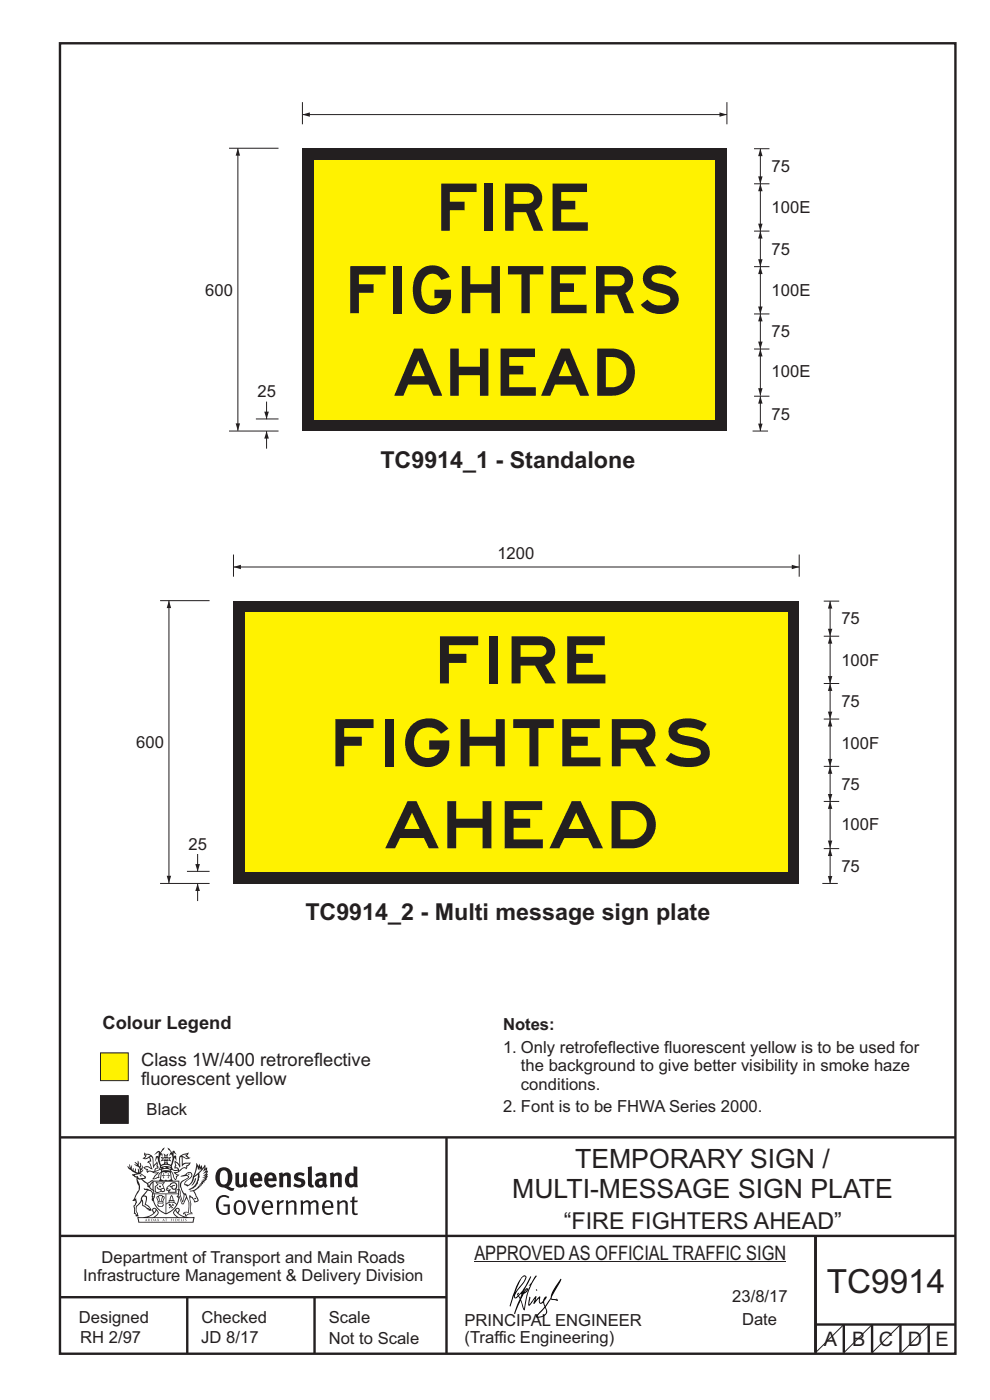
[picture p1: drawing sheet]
<svg xmlns="http://www.w3.org/2000/svg" width="210mm" height="297mm" viewBox="0 0 210 297" stroke-linecap="round" stroke-linejoin="round" font-family="sans-serif">
<g fill="none" stroke="#231f20" stroke-width=".51">
<path d="M12.7 9.2h190v278h-190zM12.7 241.3h190M94.7 241.4v45.8M12.7 275.2h82M12.7 262.2h190.1M39.7 275.2v12M66.7 275.2v12M173 262.1v24.9M173 281h29.7M179 281v6M185 281v6M191 281v6"/>
<path d="M197 281v6"/>
</g>
<path d="M100.6 267.7h66.2" fill="none" stroke="#231f20" stroke-width=".21"/>
<g fill="#231f20">
<path d="M47 248.4a2.55 2.55 0 0 0 0 2.7l.3 .2a.81 .81 0 0 0 1-1v-.5a1.04 1.04 0 0 0-1.1-1.5zM46.3 248.1a1.82 1.82 0 0 1 2.1-.2 1.82 1.82 0 0 1 .9 1.8 2.29 2.29 0 0 1-.8 2l.7 .3h.5l-.2 .6a2.87 2.87 0 0 1-2-.7 2.12 2.12 0 0 1-1.7-3.1z" fill-rule="evenodd"/>
<path d="M49.9 248.9l.8-.2v2a.46 .46 0 0 0 .3 .6 .46 .46 0 0 0 .6-.3v-2.1l.7-.2v2.4l.2 .5-.5 .3-.3-.3a1.02 1.02 0 0 1-1.2 .3 1.02 1.02 0 0 1-.6-1.1z" fill-rule="evenodd"/>
<path d="M54 249.5l-.1 .5h.9a.49 .49 0 0 0-.2-.6 .49 .49 0 0 0-.6 .1zM53.4 249.1a1.34 1.34 0 0 1 1.6-.2 1.34 1.34 0 0 1 .6 1.5v.2h-1.7a.77 .77 0 0 0 .5 .8 .77 .77 0 0 0 .9-.4l.3 .5a1.59 1.59 0 0 1-2 .2 1.59 1.59 0 0 1-.5-2.1z" fill-rule="evenodd"/>
<path d="M57 249.5l-.1 .5h1a.49 .49 0 0 0-.2-.6 .49 .49 0 0 0-.7 .1zM56.4 249.1a1.34 1.34 0 0 1 1.6-.2 1.34 1.34 0 0 1 .7 1.5v.2h-1.8a.77 .77 0 0 0 .5 .8 .77 .77 0 0 0 .9-.4l.4 .5a1.59 1.59 0 0 1-2.1 .2 1.59 1.59 0 0 1-.5-2.1z" fill-rule="evenodd"/>
<path d="M59.2 248.9l.7-.2 .1 .4a.95 .95 0 0 1 1-.3 .95 .95 0 0 1 .7 .8v2.3h-.8v-2.3a.46 .46 0 0 0-.8 .1v2.2h-.8z" fill-rule="evenodd"/>
<path d="M62.6 249.1a1.75 1.75 0 0 1 2-.1l-.2 .5-.6-.2a.43 .43 0 0 0-.6 .3l.4 .3a1.04 1.04 0 0 1 1.2 1.1 1.04 1.04 0 0 1-1.4 1l-1.2-.4 .3-.6 1 .4 .4-.4a.88 .88 0 0 0-1-.5l-.4-.2-.1-.4z" fill-rule="evenodd"/>
<path d="M65.3 247.6l.8-.2 .1 3.8 .3 .2 .1 .4a.88 .88 0 0 1-1 0 .88 .88 0 0 1-.3-1z" fill-rule="evenodd"/>
<path d="M67.8 250.6a.43 .43 0 0 0-.1 .7 .43 .43 0 0 0 .7-.1v-.7zM66.8 249.1a1.7 1.7 0 0 1 2.4 .1v1.9l.3 .4-.4 .5-.5-.4a1.03 1.03 0 0 1-1.7-.1 1.03 1.03 0 0 1 .8-1.5h.7v-.4a.8 .8 0 0 0-1.2 .1z" fill-rule="evenodd"/>
<path d="M70 248.9l.7-.2 .1 .4a.95 .95 0 0 1 1-.3 .95 .95 0 0 1 .7 .8v2.3h-.8v-2.3a.46 .46 0 0 0-.8 .1v2.2h-.8z" fill-rule="evenodd"/>
<path d="M74.3 249.5a1.48 1.48 0 0 0 0 1.7h.5l.2-.1v-1.5l-.3-.2zM75 247.4l.8 .1 .1 4.4h-.7l-.1-.2a1.26 1.26 0 0 1-1.4 0 1.26 1.26 0 0 1-.5-1.3 1.29 1.29 0 0 1 .4-1.4 1.29 1.29 0 0 1 1.4-.1z" fill-rule="evenodd"/>
<path d="M46.4 253.9a1.72 1.72 0 0 1 2.3 0l-.3 .3a1.24 1.24 0 0 0-1.4-.2 1.24 1.24 0 0 0-.6 1.4 1.49 1.49 0 0 0 1.2 1.9l.7-.1v-1.3h-.8l-.1-.4h1.3v1.9a1.93 1.93 0 0 1-2.2 0 1.93 1.93 0 0 1-.7-2.2l.2-.8z" fill-rule="evenodd"/>
<path d="M50.4 255.1a1.65 1.65 0 0 0 .2 2.2 .99 .99 0 0 0 1-1.4 .78 .78 0 0 0-.4-.8 .78 .78 0 0 0-.8 0zM50 254.9a1.33 1.33 0 0 1 1.6-.1 1.33 1.33 0 0 1 .5 1.4 1.31 1.31 0 0 1-1.3 1.6 1.31 1.31 0 0 1-1.2-1.6v-.6z" fill-rule="evenodd"/>
<path d="M52.5 254.7l.4-.1 .9 2.6 .8-2.5h.5l-1.1 3h-.5z" fill-rule="evenodd"/>
<path d="M56.3 255.2l-.2 .7h1.3a.7 .7 0 0 0-.3-.8 .7 .7 0 0 0-.8 .1zM55.9 255a1.22 1.22 0 0 1 1.5-.2 1.22 1.22 0 0 1 .5 1.5h-1.8a.93 .93 0 0 0 .5 1 .93 .93 0 0 0 1.1-.2l.2 .3a1.43 1.43 0 0 1-1.8 .1 1.43 1.43 0 0 1-.6-1.7z" fill-rule="evenodd"/>
<path d="M58.7 254.7l.4-.1 .1 .5 .4-.4 .6-.1-.2 .5a.66 .66 0 0 0-.8 .7v1.9h-.4z" fill-rule="evenodd"/>
<path d="M60.6 254.7l.4-.1 .1 .5a.94 .94 0 0 1 1-.5 .94 .94 0 0 1 .8 .8v2.3h-.5l-.1-2.5a.81 .81 0 0 0-1.2 .3v2.2h-.4z" fill-rule="evenodd"/>
<path d="M63.7 254.7l.5-.1 .1 .5 .4-.3a.78 .78 0 0 1 1.1 .3 .9 .9 0 0 1 1-.5 .9 .9 0 0 1 .8 .8v2.3h-.5l-.1-2.5a.67 .67 0 0 0-1.1 .3v2.2h-.5v-2.4l-.4-.3-.7 .4v2.3h-.5z" fill-rule="evenodd"/>
<path d="M69 255.2l-.1 .7h1.3a.7 .7 0 0 0-.3-.8 .7 .7 0 0 0-.9 .1zM68.7 255a1.22 1.22 0 0 1 1.5-.2 1.22 1.22 0 0 1 .5 1.5h-1.8a.93 .93 0 0 0 .4 1 .93 .93 0 0 0 1.2-.2l.1 .3a1.44 1.44 0 0 1-1.7 .1 1.44 1.44 0 0 1-.6-1.7z" fill-rule="evenodd"/>
<path d="M71.4 254.7l.5-.1 .1 .5a.94 .94 0 0 1 1-.5 .94 .94 0 0 1 .8 .8v2.3h-.5l-.1-2.5a.81 .81 0 0 0-1.2 .3v2.2h-.4z" fill-rule="evenodd"/>
<path d="M74.7 253.9l.5-.1v.9h.7l-.1 .3h-.6v2.2l.1 .2h.5l.1 .3a.75 .75 0 0 1-1.2-.6v-2.1h-.4v-.3h.4z" fill-rule="evenodd"/>
<path d="M30.8 244.9l1.1 .3-.9 .5h-.4l.6-.5zM31.8 245.4h.2a2.44 2.44 0 0 1 .4 1.9l.1 .5 .7-1-.1 .6 .3 .3a.57 .57 0 0 0-.6 .7l-1-.1-.5 .2 .2-.5-.8-.3 .7-.1 .9 .5 .1-.1-.6-1.3-.2-.2h.5zM30.7 244.4l-.1 .5 .2 .4-.6 .4a1.04 1.04 0 0 0 1.4-.1l.2 .6-.3 .1-.2 .4a.94 .94 0 0 1 .8 1.1l-.2-.1a1.16 1.16 0 0 0-1.5-.1l.3 .4 .4 .2 .1 .5 .2 .1 .1-.2a.94 .94 0 0 1 1.1 .2l.8 .1-1.2 1.2a1.13 1.13 0 0 0 1.2-.2l.4-.1-.1-.4 .5-.8a.83 .83 0 0 0-.6 1.1l-.3-.1-.7 .4 1.1-1.4-.5 .1-.5-.1 1.3-.5-.1-.1-.9 .4v-.3l.2-.2 .3 .1 .1-.3-.2-.4v-.6l-.1-.4-.7 1v-.7a1.42 1.42 0 0 0-1.6-1.8z" fill-rule="evenodd"/>
<path d="M38.5 245.2l.5-.2 .7-.1-.6 .3 .8 .5h-.3zM38.3 245.5l.2-.1 .1 2a1.69 1.69 0 0 1 1.6-.6l-.8 .5 .1 .5a1.1 1.1 0 0 0-1.5 .6l-.1-.5-.2-.2h-.5l.3-.4-.3-.7a1.42 1.42 0 0 1 .8 1.1l.2-.1zM37.1 246.2l.1 1-.2 .3 .1 .4h.5l.1 .2a.96 .96 0 0 1-1.1-.1l-.1 .1a1.06 1.06 0 0 0 1.3 .2v.1a.72 .72 0 0 1-1 .2l.3 .5 .6 .2-.4 .2-.1 .6-.2-.3-.4-1.1-.4-.4 .4 .9a1.54 1.54 0 0 0 .7 1.2l.2-.3a.58 .58 0 0 1 .4-.8l.2-.1h-.3l-.5-.3 .9-.5a.93 .93 0 0 1 1.2-.5v.2l.2-.2 .1-.5a.99 .99 0 0 0 .7-.8l-1.3 .1-.3 .2-.1-1.4 .9 .4 .9-.3h-.4l-.5-.4 .4-.7-.6 .2a1.46 1.46 0 0 0-1.4 2.1v.4l-.2-.4z" fill-rule="evenodd"/>
<path d="M35.6 248.9l.2 .1-.1 .3 .4 .1h-.4v.6l-.1-.6h-.3l.3-.1z" fill-rule="evenodd"/>
<path d="M34.6 248.9l.2 .1v.3l.3 .1h-.3l-.1 .6v-.6h-.4l.4-.1z" fill-rule="evenodd"/>
<path d="M34.3 248.8a.57 .57 0 0 1 .9 .2 .57 .57 0 0 1 .9-.2l.2 1.4h-.2a.57 .57 0 0 1-.9 0 .69 .69 0 0 1-1.1 0zM34.2 248.1l-.3 2.1-.2 .4h3l-.2-.4-.3-2.1h-.2v.2l-.8-.1-.8 .1v-.2z" fill-rule="evenodd"/>
<path d="M34.2 252.4a.3 .3 0 0 0 .6 0 .3 .3 0 0 0-.6 0zM33.3 250.9l.3 .3-.3 .4a.79 .79 0 0 0 0 1.3l.8-.2-.1-.3a.55 .55 0 0 1-.7-.6l.1-.1 .2 .3 .3 .2 .8-.2-.4-.7 .4-.4-.7 .2zM33 250.7l1.1 .2 .9-.2-.4 .6 .4 1.2a.56 .56 0 0 1-.8 .3l-.2 .1a.73 .73 0 0 1-.9 .1 .73 .73 0 0 1-.3-1v-.4l.6-.4z" fill-rule="evenodd"/>
<path d="M35.6 251.8l.7-.4a.58 .58 0 0 1 1-.1 .58 .58 0 0 1-.4 .9l-.3-.3a.43 .43 0 0 1 .6-.4 .57 .57 0 0 0-.8 .2l-.2-.1-.3 .1 .4 .2a.55 .55 0 0 0 .9 .4v.5h-1.3l.3-.4-.1-.1-.6 .1 .2-.3-.2-.1zM35.4 251.8l-.1 .2a.39 .39 0 0 0 .2 .6h.3l-.2 .4h1.9l-.1-.8a.86 .86 0 0 0-.1-1.3 .86 .86 0 0 0-1.3 .4z" fill-rule="evenodd"/>
<path d="M36 254.8h.8v.2h-.8zM36.4 253.8l.2 .8h-.4zM36.4 253.5l-.3 .5-.1 .6h-.2v.4l-.7 .4 .2 .1a1.48 1.48 0 0 1 2.1 .2l.2-.1-.6-.5v-.5h-.2l-.1-.6z" fill-rule="evenodd"/>
<path d="M35.8 255.4l.4 .1 .1 .3 .3-.2-.2-.2a.38 .38 0 0 1 .5 .5l-.2-.2-.3 .2 .3 .2-.3 .3-.1-.4-.4 .4-.1-.2 .4-.3-.1-.1-.2 .1z" fill-rule="evenodd"/>
<path d="M34.5 254h.2v.2l-.2 .6h-.2zM33.6 255.3h.9v.2a.55 .55 0 0 1-.8 .4v-.2l-.2-.1zM33.4 254h.2l.2 .8h-.2zM33.6 255l.8-.1 .1 .2h-.8zM33.8 253.7h.5l-.2 1.1h-.1zM33.3 253.8l-.1 .3 .3 1.1a.48 .48 0 0 0-.1 .6 .48 .48 0 0 0 .5 .2h.5a.49 .49 0 0 0 .2-.8l.3-1.1-.1-.3a1.42 1.42 0 0 0-1.5 0z" fill-rule="evenodd"/>
<path d="M33.7 251.5l.4 .1 .1 .3h-.3z" fill-rule="evenodd"/>
<path d="M41.3 250.1l.3-.2-.2 .8-.6 .8h-.2l.5-.7z" fill-rule="evenodd"/>
<path d="M39.7 249l.3-.2 .5 .2a.88 .88 0 0 1-.6 1.1 1.22 1.22 0 0 0-.8 1.3l.5 .2a.72 .72 0 0 0 .9-.4l.5-.8 .2-.6 .8-.6v.2a2.85 2.85 0 0 1-2 2.9l.1 .1a2.13 2.13 0 0 0 1.9-1.5v-.3a2.01 2.01 0 0 0 .3-1.7l1.1-1.3-.4 1 .7-.5-.7 1 .8-.4-.8 .8 .7-.2-.9 .6 .8-.1-.8 .4h.7l-.8 .3 .3 .2h-.4l.2 .3h-.4l.2 .3h-.4l.1 .2h-.1a2.16 2.16 0 0 1-2 1.1l.1 .2 .4-.1a.76 .76 0 0 1 .7 .8l.5 1.2-.6 .2a1.45 1.45 0 0 0-1.1-1.3l.2 1.8-.1 1.8 .4 .3a1.07 1.07 0 0 0-1.2 .4v-.3l-.5-.2a.87 .87 0 0 1 1.1-.1v-.7a4.4 4.4 0 0 0-.6-3.1l-.1-.3h-.2a2.16 2.16 0 0 1-.7-2.2l.3-.4 1.2-.7a.55 .55 0 0 0-.4-.8zM37.8 252.4a.76 .76 0 0 1 .3 1.1l.6 1.6 .4-1.7 .2 .1a.61 .61 0 0 1-.1 .9l-.3 .8-.2 .1-.7-1.6-.3 .1a1.18 1.18 0 0 0 .1-1.4zM41.8 247.5l.2 .7 .3-.5v.6l.4-.5a1.9 1.9 0 0 1-1.2 1.4l-.3 .3zM38.2 249.6l1.4-.2 .2 .2v.3l-.5 .2a1.26 1.26 0 0 0-.9 1.9l.2 .7a1.84 1.84 0 0 1 .1 2.1l-.4-1.4a.96 .96 0 0 0-.4-1.2l-.4 .2a.78 .78 0 0 1 0 1.3l.1 .3h.4l.4 1.1a.38 .38 0 0 0 .2 .4 .38 .38 0 0 0 .4-.1l.6-1.2a2.94 2.94 0 0 1 .4 2.5l-.1 .4h-.8l-.3 .4v.2l.4-.1 .1 .4 .2 .1a1.02 1.02 0 0 1 1.3-.5v-.4l-.3-.1 .1-1.8-.3-1.3h.1a1.14 1.14 0 0 1 .8 1 .63 .63 0 0 0 .8-.2 .63 .63 0 0 0-.2-.9l-.6-1.2 .9-.6 .2-.4h.3l-.1-.2h.4l-.1-.3h.3l-.1-.3 .5-.1-.2-.2 .6-.4v-.2h-.2l.4-.5h-.3l.3-.5-.4 .1 .4-.5v-.3l-.3 .2 .2-.7-.1-.2-.4 .3v-.8l-.6 .8-.2-.8-.2 .5-.3-.7-.1 .6-.5-.8-.1 1.4-.6 1.8a1.81 1.81 0 0 1-1 1.5l-.6-.2a1.75 1.75 0 0 1 1.1-1.2 .75 .75 0 0 0 .1-1.3 .75 .75 0 0 0-1.2 .4z" fill-rule="evenodd"/>
<path d="M41.2 254.1h.3l.2 .2-.4 .1z" fill-rule="evenodd"/>
<path d="M29.4 258.4h11.6l-.1 .8h-11.4zM31.3 258.2l.5-.1a2.48 2.48 0 0 0 1.4-1.3l.3 .5-.5 .6-.5 .3zM32.5 256.6l.3-.2 .2 .1-.3 .7zM37.2 256.8a2.65 2.65 0 0 0 1.8 1.4h-1.1l-.5-.3-.5-.6zM37.4 256.5l.2-.1 .3 .2-.3 .6zM29.2 258.2l.1 1.2h11.8l.2-1.1-.2-.1a4.1 4.1 0 0 1-3.3-.9l.3-.4-.1-.6a1.06 1.06 0 0 0-1.3 1l.2 .4 .6 .5h-4.7l.3-.1a.84 .84 0 0 0 .6-.8 .84 .84 0 0 0-.5-.8l-.3-.2h-.5l-.1 .6 .3 .4a4.2 4.2 0 0 1-3.4 .9z" fill-rule="evenodd"/>
<path d="M31 258.7l.1 .2h-.2zM31 258.5l-.3 .6 .4-.2 .2 .2z" fill-rule="evenodd"/>
<path d="M31.3 258.6h.3v.4a.25 .25 0 0 0 .2-.1 .25 .25 0 0 0-.1-.3h.1a.29 .29 0 0 1 0 .4 .29 .29 0 0 1-.4 0 .29 .29 0 0 1 0-.4z" fill-rule="evenodd"/>
<path d="M32.2 258.6a.22 .22 0 0 1 .3 .2 .22 .22 0 0 1-.3 .2zM32 258.6l.1 .4a.33 .33 0 0 0 .4 0 .33 .33 0 0 0 0-.4 .33 .33 0 0 0-.5 0z" fill-rule="evenodd"/>
<path d="M32.9 258.7l.1 .2h-.2zM32.9 258.5l-.2 .6 .3-.2 .2 .2z" fill-rule="evenodd"/>
<path d="M33.3 258.6h.2l.1 .1 .2-.1-.2 .2 .2 .3-.3-.3-.1 .3h-.1l.2-.3z" fill-rule="evenodd"/>
<path d="M34.7 258.7l.1 .2h-.2zM34.7 258.5l-.3 .6 .4-.2 .2 .2z" fill-rule="evenodd"/>
<path d="M35 258.5h.5l-.2 .1v.5h-.2l.1-.5z" fill-rule="evenodd"/>
<path d="M36.2 258.6l.3-.1-.1 .1v.2h.1h-.1v.3h-.2z" fill-rule="evenodd"/>
<path d="M36.7 258.6h.2v.5h-.2z" fill-rule="evenodd"/>
<path d="M37.3 258.6a.22 .22 0 0 1 .3 .2 .22 .22 0 0 1-.3 .2zM37.1 258.6v.4a.33 .33 0 0 0 .5 0 .33 .33 0 0 0 0-.4 .33 .33 0 0 0-.5 0z" fill-rule="evenodd"/>
<path d="M37.8 258.6l.4-.1-.2 .1v.2h.1h-.1v.2l.2 .1h-.4z" fill-rule="evenodd"/>
<path d="M38.4 258.6h.2l-.1 .4 .2 .1h-.3z" fill-rule="evenodd"/>
<path d="M38.9 258.6h.2v.5h-.2z" fill-rule="evenodd"/>
<path d="M39.3 258.6h.2h-.1l.2 .3-.2 .2-.1-.1v-.1l.2 .1z" fill-rule="evenodd"/>
<path d="M34.2 247.4a1.51 1.51 0 0 1 2 .2 2.67 2.67 0 0 0-2.1 0zM35.7 247.6l.4 .1 .1 .3-.4-.1zM34.6 247.6h.5l.1 .2h-.4zM34 247.8l.3 .2h-.3zM34.9 246.9l.3-.2 .3 .2zM34.9 245.6l.2 .1v.3h-.2zM35 245.1l.2 .2 .2-.2-.1 .3h-.2zM35.1 246.3h.2l.1 .4-.2-.2-.2 .2zM35.3 245.7l.2-.1v.4h-.2zM34.4 245.7h.3l.1 .3-.4 .1 .2-.2zM35.7 245.7h.3l-.2 .2 .2 .2-.4-.1zM32.7 244.9l1-.5-.1 1-.2-.2-.3 .2-.3 1.1 .5-1 .3 .9a1.84 1.84 0 0 1 .2 1.7l.4 .1a2.48 2.48 0 0 1 2.2 0l.2-.2-.2-.7 .7-1.8 .4 .7-.2-1-.2-.1-.2 .3v-.9l.6 .4-.6-.8-.3 .1-.1 .4-.5-.9-.5-.3 .2 .5 .6 .5-.5 .8 .4-.4a2.06 2.06 0 0 1 0 2.3l-.5-.2-.2-.6 .1-.1 .8 .2-.4-.5 .4-.5-.7 .2-.2-.2 .2-.7-.5 .4-.5-.4 .2 .7-.2 .2-.7-.2 .4 .5-.4 .5 .8-.2 .1 .1-.2 .6-.5 .2a2.02 2.02 0 0 1 0-2.2l.3 .5-.1-.7-.3-.1 .8-1.2-.4 .3-.5 .8-.2-.3a.8 .8 0 0 0-.8 .5z" fill-rule="evenodd"/>
<path d="M29.2 250.1l.3 .1a.61 .61 0 0 1 .8 .4l.3 .2a.8 .8 0 0 1 .6 1l.4 .1 .5 .5a1 1 0 0 1 .5 1.1l-.1 .7v-.5h-.1a.96 .96 0 0 0-.8-1.3l-.2-.2h-.7l-.1-.1-.1 .1 .1 .3h.6l-1.2 1.3-.2 1-.4 .6a1.33 1.33 0 0 0-.5 1.8l.2 .5a1.26 1.26 0 0 1-.5-1.5l-.1-.3a1.56 1.56 0 0 0 .4-1.7l-.3 .2 .2-.5a3.2 3.2 0 0 0 .7-3zM30.4 253.9h.4a2.06 2.06 0 0 1-.1 1.6l.7 .5 .4 .4-.6-.1-.8-.6-.1-.9a.51 .51 0 0 1 .1-.9zM28.6 249.3a1.52 1.52 0 0 1 2.1 .5l-1.1 .2-.2-.1-.1-.4h-.5zM27.5 247v.8l-.3-.4h-.1a3.1 3.1 0 0 0 1.9 1.6l-1 .1 .5 .6 .5 .1 .1 1.1a1.84 1.84 0 0 1-.3 2.5l-.4 .9-.3 .4 .2 .1 .4-.1 .1 .4-.2 .5-.3 .2 .1 1.7h.2l.3 .5 .1 .1 .4-.1-.1-.5a1.3 1.3 0 0 1-.1-1.7l.9-1 .1 1.1 .6 .2 .5 .5 .1-.1 .2 .3h.5a1.85 1.85 0 0 0-1.2-1.4l.1-.3a1.39 1.39 0 0 0 0-1.4l-.5-.1 .5-.5a.66 .66 0 0 1 .9-.4 .66 .66 0 0 1 .3 .9l-.1 .4 .2-.1v.2l-.1 .3 .2 .5 .1-.3a2.24 2.24 0 0 0 .1-2.2 .73 .73 0 0 1-.7-.7 .73 .73 0 0 1 .6-.7v-.2a.94 .94 0 0 0-.9 .8 .48 .48 0 0 1-.1-.6 .48 .48 0 0 1 .5-.2l.5-.3a.51 .51 0 0 0-.8 .2l-.5 .2-1-.8h.6l.2-.5-1.2-.7 .5-.5v-.3l-.5 .4 .1-.2a.69 .69 0 0 0 .2-1v.4l-.2 .3v-1.1l-.3-.2 .1 .6-.1 .2-.4-1.3v.7l-.6-.4 .5 .7-.6-.2 .3 .3a1 1 0 0 1 .7 1.4l-.2-.8v.9l-.5-.2v-.8l-.2 .7-.2-.1-.1-.6-.2 .4-.2-.2 .1-.7-.2 .5z" fill-rule="evenodd"/>
<path d="M29.6 249.4l.2-.1 .3 .2z" fill-rule="evenodd"/>
<path d="M32.4 250.5h5.6v2l-.2-.1v-1.7h-5.2v2.5h5.2v-.8l.1 .2-.1 1.1v-.3h-2.5v4a4.1 4.1 0 0 0 2.6-3.6l.1-.1a4 4 0 0 1-2.8 3.9 4.2 4.2 0 0 1-2.8-4.7l.1 1.2 .1-.1a3.8 3.8 0 0 0 2.5 3.4v-4h-2.5l-.2-.9z" fill-rule="evenodd"/>
<circle cx="40" cy="249.1" r=".17"/>
</g>
<g fill="#000001">
<path d="M111.6 273.7l.2-.2-.5 .7zM110.4 274.5l.3 .1-.3 .7-.3-.4zM110.9 270.9l.5-.1a9.3 9.3 0 0 1-2 3.2l-.1 .2 1-2.5zM110.6 271a14.7 14.7 0 0 0-2.2 4.9l-.3 1.2 .1 .1 .8-2.4a.42 .42 0 0 0 .2 .7 .42 .42 0 0 0 .6-.3l.2-.2 .2 .6-1.1 3.1h.2l1.1-2.8 .6 1.9 .2 .2 .2-.5a13.5 13.5 0 0 1 2-6.2l.5-.5-.2-.2-1.6 2.1 .4-.1a14.9 14.9 0 0 0-1.3 5.1l-.4-1.2a1.39 1.39 0 0 1 .2-1.8l.1-.2a.92 .92 0 0 0 .8-1.2 .75 .75 0 0 0-.7 .7l-.2 .2 1.6-3.4h-.1l-.4 .7a10.5 10.5 0 0 1-2.2 3.2l.2-.4a.32 .32 0 0 0-.4 .2 .32 .32 0 0 0 .1 .4l-.5 .4a3.2 3.2 0 0 1 1.1-2.3l.5-.6a2.49 2.49 0 0 0 .7-1.6l-.3-.2z" fill-rule="evenodd"/>
<path d="M115.6 277.5a1.15 1.15 0 0 1 .1 1.3 1.15 1.15 0 0 1-1.2 .5h-.5zM112.3 275.1l-.3 1.7 .3 .2 1.2-1.5-.3 1.1 1.1-1.2a.94 .94 0 0 0 .4 1.2l.5-.3 .3 .9-1.2 1.3a.98 .98 0 0 0-.5 1 1.9 1.9 0 0 0 2.3-1.3l-.1-.3a1.02 1.02 0 0 1 .3-1.4l.5-.9 1.5 .3-.2-.5v.3l-1.1-.2v-.2l2-3.6 .1-.3-.1-.1-1.8 2.7a6.6 6.6 0 0 1-1.5 3l-.2-.2a1.01 1.01 0 0 1 .4-1.4l.1-.2-.3-.2-.3 .5-.2 .5-.5 .4-.2-.4 .1-.9-.2-.1-.8 .9 .2-.9h-.1l-1.4 1.7 .2-1.4v-.1z" fill-rule="evenodd"/>
<path d="M113.7 273.5l.3 .3h-.3z" fill-rule="evenodd"/>
</g>
<path d="M21.3 223.4h5.9v5.8h-5.9z" fill-rule="evenodd" fill="#fff200" stroke="#231f20" stroke-width=".21"/>
<path d="M21.3 232.4h5.9v5.9h-5.9z" fill-rule="evenodd" fill="#231f20" stroke="#231f20" stroke-width=".21"/>
<path d="M49.5 120.3h120M179 281l-6 6M185 281l-6 6M191 281l-6 6" fill="none" stroke="#231f20" stroke-width=".21"/>
<g fill="#231f20">
<path d="M49.5 120.3l1.6-.5v1z"/>
<path d="M168 119.8l1.6 .5-1.6 .5z"/>
</g>
<path d="M169.5 117.6v4.7M174.7 135h3.3M174.7 127.5h3.3M174.7 152.5h3.3M174.7 145h3.3M174.7 170h3.3M174.7 162.6h3.3M174.7 180h3.3M176.1 180v7.4" fill="none" stroke="#231f20" stroke-width=".21"/>
<g fill="#231f20">
<path d="M176.1 180l.5 1.6h-1z"/>
<path d="M175.6 185.8h1l-.5 1.6z"/>
</g>
<path d="M176.1 145v7.5" fill="none" stroke="#231f20" stroke-width=".21"/>
<g fill="#231f20">
<path d="M176.1 145l.5 1.6h-1z"/>
<path d="M175.6 151h1l-.5 1.6z"/>
</g>
<path d="M176.1 135v10" fill="none" stroke="#231f20" stroke-width=".21"/>
<g fill="#231f20">
<path d="M176.1 134.9l.5 1.6h-1z"/>
<path d="M175.6 143.4h1l-.5 1.6z"/>
</g>
<path d="M176.1 127.5v7.5" fill="none" stroke="#231f20" stroke-width=".21"/>
<g fill="#231f20">
<path d="M176.1 127.5l.5 1.6h-1z"/>
<path d="M175.6 133.4h1l-.5 1.6z"/>
</g>
<path d="M176.1 170v9.9" fill="none" stroke="#231f20" stroke-width=".21"/>
<g fill="#231f20">
<path d="M176.1 170l.5 1.6h-1z"/>
<path d="M175.6 178.3h1l-.5 1.6z"/>
</g>
<path d="M176.1 152.5v10.1" fill="none" stroke="#231f20" stroke-width=".21"/>
<g fill="#231f20">
<path d="M176.1 152.5l.5 1.6h-1z"/>
<path d="M175.6 161h1l-.5 1.6z"/>
</g>
<path d="M176.1 162.6v7.4" fill="none" stroke="#231f20" stroke-width=".21"/>
<g fill="#231f20">
<path d="M176.1 162.6l.5 1.6h-1z"/>
<path d="M175.6 168.4h1l-.5 1.6z"/>
<path d="M49.5 127.5h120v59.9h-120z" fill-rule="evenodd"/>
</g>
<path d="M52 129.9h115v55h-115z" fill-rule="evenodd" fill="#fff200"/>
<path d="M35.8 127.4v60" fill="none" stroke="#231f20" stroke-width=".21"/>
<g fill="#231f20">
<path d="M35.4 185.8h.9l-.5 1.6z"/>
<path d="M35.8 127.4l.5 1.6h-.9z"/>
</g>
<path d="M34 127.4h10.5M34 187.4h10.5M39.7 184.9h4.8M41.9 181.2v3.7" fill="none" stroke="#231f20" stroke-width=".21"/>
<path d="M41.4 183.3h1l-.5 1.6z" fill="#231f20"/>
<path d="M41.9 187.4v3.8" fill="none" stroke="#231f20" stroke-width=".21"/>
<path d="M41.9 187.4l.5 1.6h-1z" fill="#231f20"/>
<path d="M64.2 24.3h90M49.5 117.6v4.7M174.4 187.4h3.3" fill="none" stroke="#231f20" stroke-width=".21"/>
<g fill="#231f20">
<path d="M64.1 24.3l1.6-.5v1z"/>
<path d="M152.6 23.8l1.6 .5-1.6 .5z"/>
</g>
<path d="M64.2 21.7v4.7M154.2 21.7v4.7M159.9 39h3.3M159.9 31.5h3.3M159.9 56.6h3.3M159.9 49h3.3M159.9 74h3.3M159.9 66.6h3.3M159.6 91.4h3.3M159.9 84.1h3.3M161.3 84.1v7.3" fill="none" stroke="#231f20" stroke-width=".21"/>
<g fill="#231f20">
<path d="M161.3 84l.5 1.6h-1z"/>
<path d="M160.8 89.9h1l-.5 1.6z"/>
</g>
<path d="M161.3 49v7.6" fill="none" stroke="#231f20" stroke-width=".21"/>
<g fill="#231f20">
<path d="M161.3 49l.5 1.6h-1z"/>
<path d="M160.8 55h1l-.5 1.6z"/>
</g>
<path d="M161.3 39v10" fill="none" stroke="#231f20" stroke-width=".21"/>
<g fill="#231f20">
<path d="M161.3 39l.5 1.6h-1z"/>
<path d="M160.8 47.4h1l-.5 1.6z"/>
</g>
<path d="M161.3 31.5v7.5" fill="none" stroke="#231f20" stroke-width=".21"/>
<g fill="#231f20">
<path d="M161.3 31.5l.5 1.6h-1z"/>
<path d="M160.8 37.4h1l-.5 1.6z"/>
</g>
<path d="M161.3 74v9.9" fill="none" stroke="#231f20" stroke-width=".21"/>
<g fill="#231f20">
<path d="M161.3 74l.5 1.6h-1z"/>
<path d="M160.8 82.4h1l-.5 1.6z"/>
</g>
<path d="M161.3 56.6v10" fill="none" stroke="#231f20" stroke-width=".21"/>
<g fill="#231f20">
<path d="M161.3 56.5l.5 1.6h-1z"/>
<path d="M160.8 65h1l-.5 1.6z"/>
</g>
<path d="M161.3 66.6v7.4" fill="none" stroke="#231f20" stroke-width=".21"/>
<g fill="#231f20">
<path d="M161.3 66.6l.5 1.6h-1z"/>
<path d="M160.8 72.5h1l-.5 1.6z"/>
<path d="M64.2 31.5h90v59.9h-90z" fill-rule="evenodd"/>
</g>
<path d="M66.6 33.9h85.1v55.1h-85.1z" fill-rule="evenodd" fill="#fff200"/>
<path d="M50.5 31.4v60" fill="none" stroke="#231f20" stroke-width=".21"/>
<g fill="#231f20">
<path d="M50 89.8h.9l-.4 1.6z"/>
<path d="M50.5 31.4l.4 1.6h-.9z"/>
</g>
<path d="M48.6 31.4h10.5M48.6 91.4h10.5M54.3 88.9h4.8M56.5 85.2v3.7" fill="none" stroke="#231f20" stroke-width=".21"/>
<path d="M56.1 87.3h.9l-.5 1.6z" fill="#231f20"/>
<path d="M56.5 91.4v3.8" fill="none" stroke="#231f20" stroke-width=".21"/>
<path d="M56.5 91.5l.5 1.5h-.9z" fill="#231f20"/>
<path d="M197.2 281l-6 6" fill="none" stroke="#231f20" stroke-width=".21"/>
<g font-size="13.9" fill="#231f20">
<text x="92.3" y="48.9">FIRE</text>
<text x="73" y="66.4">FIGHTERS</text>
<text x="83.2" y="83.9">AHEAD</text>
<text x="91.9" y="145">FIRE</text>
<text x="69.7" y="162.6">FIGHTERS</text>
<text x="81.3" y="180">AHEAD</text>
</g>
<text font-size="7.1" fill="#231f20" x="175.4" y="274.3">TC9914</text>
<g font-size="5.6" fill="#231f20">
<text x="122" y="247.9">TEMPORARY SIGN /</text>
<text x="108.7" y="254.2">MULTI-MESSAGE SIGN PLATE</text>
</g>
<g font-size="4.9" fill="#231f20">
<text x="80.7" y="99.4">TC9914_1 - Standalone</text>
<text x="64.8" y="195.2">TC9914_2 - Multi message sign plate</text>
<text x="119.6" y="260.7">“FIRE FIGHTERS AHEAD”</text>
</g>
<g font-size="4.2" fill="#231f20">
<text x="100.6" y="267.2">APPROVED AS OFFICIAL TRAFFIC SIGN</text>
<text x="174.7" y="285.6">A</text>
<text x="180.7" y="285.6">B</text>
<text x="186.4" y="285.6">C</text>
<text x="192.6" y="285.6">D</text>
<text x="198.4" y="285.6">E</text>
</g>
<g font-size="3.9" fill="#231f20">
<text x="21.7" y="218.2">Colour Legend</text>
<text x="29.9" y="226.1">Class 1W/400 retroreflective</text>
<text x="29.9" y="230.1">fluorescent yellow</text>
</g>
<g font-size="3.5" fill="#231f20">
<text x="163.7" y="36.5">75</text>
<text x="163.7" y="45.3">100E</text>
<text x="163.7" y="54">75</text>
<text x="43.5" y="62.7">600</text>
<text x="163.7" y="62.8">100E</text>
<text x="163.7" y="71.5">75</text>
<text x="163.7" y="80">100E</text>
<text x="54.6" y="84.3">25</text>
<text x="163.7" y="89">75</text>
<text x="105.5" y="118.5">1200</text>
<text x="178.5" y="132.4">75</text>
<text x="178.5" y="141.2">100F</text>
<text x="178.5" y="150">75</text>
<text x="28.9" y="158.7">600</text>
<text x="178.5" y="158.8">100F</text>
<text x="178.5" y="167.5">75</text>
<text x="178.5" y="176">100F</text>
<text x="40" y="180.3">25</text>
<text x="178.5" y="185">75</text>
<text x="106.7" y="218.6">Notes:</text>
<text x="106.7" y="223.3">1. Only retrofeflective fluorescent yellow is to be used for</text>
<text x="110.5" y="227.3">the background to give better visibility in smoke haze</text>
<text x="110.5" y="231.2">conditions.</text>
<text x="31.1" y="236.6">Black</text>
<text x="106.7" y="235.9">2. Font is to be FHWA Series 2000.</text>
<text x="21.6" y="267.9">Department of Transport and Main Roads</text>
<text x="17.7" y="271.8">Infrastructure Management &amp; Delivery Division</text>
<text x="16.7" y="280.6">Designed</text>
<text x="42.7" y="280.6">Checked</text>
<text x="69.7" y="280.6">Scale</text>
<text x="98.5" y="281.3">PRINCIPAL ENGINEER</text>
<text x="155.3" y="276.2">23/8/17</text>
<text x="157.4" y="281.2">Date</text>
<text x="17" y="284.8">RH 2/97</text>
<text x="42.7" y="284.8">JD 8/17</text>
<text x="69.7" y="285.2">Not to Scale</text>
<text x="98.5" y="284.8">(Traffic Engineering)</text>
</g>
</svg>
